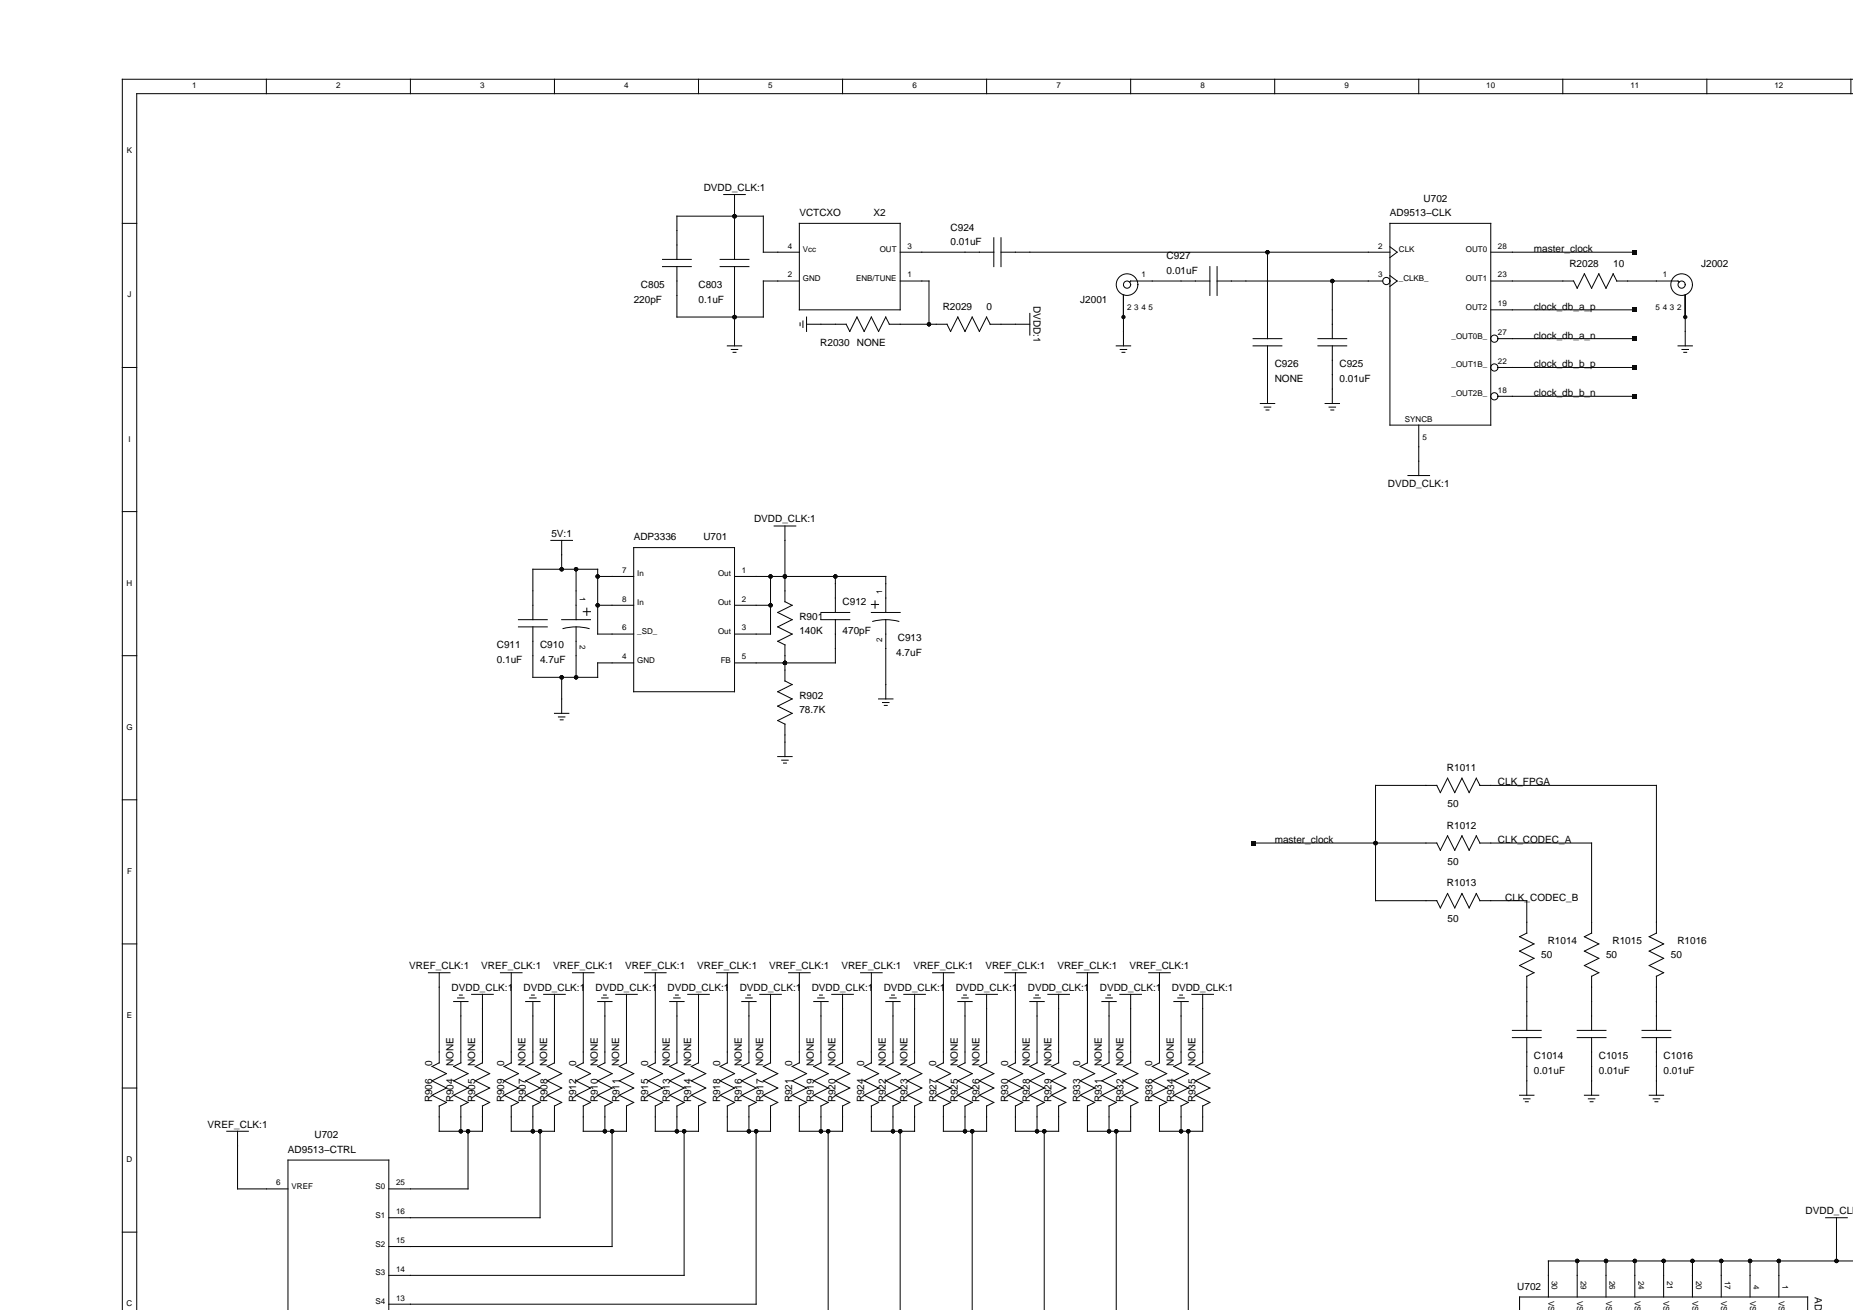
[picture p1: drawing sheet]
<svg xmlns="http://www.w3.org/2000/svg" width="297mm" height="210mm" viewBox="0 0 297 210" stroke-linecap="round" stroke-linejoin="round" font-family="sans-serif">
<g fill="none" stroke="#000" stroke-width=".16">
<path d="M42.7 12.7v2.3M65.8 12.7v2.3M88.9 12.7v2.3M112 12.7v2.3M135.1 12.7v2.3M158.2 12.7v2.3M181.2 12.7v2.3M204.3 12.7v2.3M227.4 12.7v2.3M250.5 12.7v2.3M273.6 12.7v2.3M296.7 12.7v2.3"/>
<path d="M297.1 12.7h-277.5v197.3M297.1 15h-275.2v195M19.6 35.8h2.3M116 31.2h3.5M117.7 31.2v10.4M128.1 35.8h16.2v13.8h-16.2zM159.3 38.1v4.6M160.5 38.1v4.6M222.8 35.8h16.2v32.3h-16.2zM222.8 39.5l1.2 .9-1.2 .9M19.6 58.9h2.3M106.2 41.6h4.6"/>
<path d="M106.2 42.7h4.6M108.5 42.7v8.1h13.9v-5.8h5.7M115.4 41.6h4.7M115.4 42.7h4.7M116.6 55.4h2.3M117.2 56h1.1M117.5 56.5h.5M117.7 42.7v12.7M128.1 40.4h-5.7v-5.8h-13.9v7M128.3 51.7v.5M128.7 51.4v1.1M129.3 52h6.3l.6 1.1 1.2-2.3 1.1 2.3 1.2-2.3 1.1 2.3 1.2-2.3 .6 1.2h9.2l.6 1.1 1.1-2.3 1.2 2.3 1.1-2.3 1.2 2.3 1.2-2.3 .5 1.2"/>
<path d="M129.3 50.8v2.3M144.3 40.4h15M144.3 45h4.6v7M158.7 52h6.4M160.5 40.4h62.3M165.1 50.2v3.5M178.9 55.4h2.3M179.6 56h1M179.9 56.5h.4M180.1 47.3v8.1M193.9 45h-12.7l-.1 .2M193.9 42.7v4.6"/>
<path d="M195.1 45h26.6M195.1 42.7v4.6M200.9 55.4h4.6M200.9 54.3h4.6M203.2 40.4v13.9M203.2 55.4v9.3M211.3 55.4h4.6M211.3 54.3h4.6M213.6 45v9.3M213.6 55.4v9.3M222.8 44.2l1.2 .8-1.2 .9M239 40.4h23.1"/>
<path d="M239 45h13.2l.6 1.2 1.2-2.3 1.1 2.3 1.2-2.3 1.1 2.3 1.2-2.3 .6 1.1h9.8l.2 .2M239 49.6h23.1M240.1 54.3h22M240.1 58.9h22M269 55.4h2.3M269.6 56h1.1M269.9 56.5h.5M270.1 47.3v8.1M202 64.7h2.3M202.7 65.2h1M203 65.7h.4M212.4 64.7h2.3"/>
<path d="M213.1 65.2h1M213.3 65.7h.5M225.7 76.2h3.5M227.4 68.1v8.1M240.1 63.5h22M19.6 82h2.3M83.1 99.3h4.6M85.4 99.3v-8.1h10.4v10.4h5.8M88.3 86.6h3.5M90 99.3h4.7M90 86.6v4.6M92.3 91.2v8.1"/>
<path d="M93.5 98h1.2M94.1 97.4v1.2M95.8 92.4h5.8M95.8 97h5.8M101.6 87.7h16.1v23.1h-16.1zM117.7 92.4h24.3v5.7M117.7 97h5.8M123.5 92.4v9.2h-5.8M124.1 84.3h3.5M125.8 84.3v12.1l1.2 .6-2.3 1.1 2.3 1.2-2.3 1.1 2.3 1.2-2.3 1.2 1.1 .5v5.8M131.6 99.3h4.6M131.6 98.1h4.6"/>
<path d="M133.9 99.3v6.9h-16.2M133.9 92.4v5.7M139.7 98.1h4.6M139.7 96.9h1.1M139.9 99.6a8.1 8.1 0 0 1 4.2 0M140.3 96.3v1.1M142 99.3v12.7M19.6 105.1h2.3M83.1 100.4h4.6M85.4 100.4v8.1h10.4v-2.3h5.8M88.9 114.3h2.3M89.5 114.9h1.1"/>
<path d="M89.8 115.3h.5M90 108.5v5.8M90.3 100.7a8.1 8.1 0 0 1 4.1 0M92.3 100.4v8.1M125.8 109.1l1.2 .6-2.3 1.1 2.3 1.2-2.3 1.1 2.3 1.2-2.3 1.2 1.1 .5v5.2M140.8 112h2.3M141.5 112.6h1M141.8 113h.4M19.6 128.2h2.3M124.7 121.2h2.3M125.3 121.8h1M125.6 122.3h.5"/>
<path d="M200.9 135.1h29.4l.6 1.1 1.1-2.3 1.2 2.3 1.2-2.3 1.1 2.3 1.2-2.3 .5 1.2M237.2 125.8h28.3v23.7l-1.1 .6 2.3 1.1-2.3 1.2 2.3 1.2-2.3 1.1 2.3 1.2-1.2 .5M237.2 135.1h17.9v14.4l-1.1 .6 2.3 1.1-2.3 1.2 2.3 1.2-2.3 1.1 2.3 1.2-1.2 .5M237.2 125.8l-.5-1.1-1.2 2.3-1.1-2.3-1.2 2.3-1.2-2.3-1.1 2.3-.6-1.2h-9.8v18.5h9.8l.6 1.2 1.1-2.3 1.2 2.3 1.2-2.3 1.1 2.3 1.2-2.3 .5 1.1M19.6 151.2h2.3M68.7 155.9h3.4M70.4 155.9v14.4M73.4 159.9h1M73.6 159.4h.5M75.6 159.3h3.5M77.3 159.3v11M80.2 155.9h3.5"/>
<path d="M82 155.9v14.4M84.9 159.9h1M85.2 159.4h.4M87.1 159.3h3.5M88.9 159.3v11M91.8 155.9h3.4M93.5 155.9v14.4M96.4 159.9h1.1M96.7 159.4h.5M98.7 159.3h3.5M100.4 159.3v11M103.3 155.9h3.5"/>
<path d="M105 155.9v14.4M108 159.9h1M108.3 159.4h.4M110.2 159.3h3.5M112 159.3v11M114.9 155.9h3.4M116.6 155.9v14.4M119.5 159.9h1.1M119.8 159.4h.5M121.8 159.3h3.4M123.5 159.3v11M126.4 155.9h3.5"/>
<path d="M128.1 155.9v14.4M131.1 159.9h1M131.4 159.4h.4M133.3 159.3h3.5M135.1 159.3v11M137.9 155.9h3.5M139.7 155.9v14.4M142.6 159.9h1.1M142.9 159.4h.5M144.9 159.3h3.4M146.6 159.3v11M149.5 155.9h3.5"/>
<path d="M151.2 155.9v14.4M154.2 159.9h1M154.5 159.4h.4M156.4 159.3h3.5M158.2 159.3v11M161 155.9h3.5M162.8 155.9v14.4M165.7 159.9h1.1M166 159.4h.5M168 159.3h3.4M169.7 159.3v11M172.6 155.9h3.4"/>
<path d="M174.3 155.9v14.4M177.3 159.9h1M177.6 159.4h.4M179.5 159.3h3.5M181.2 159.3v11M184.1 155.9h3.5M185.9 155.9v14.4M188.8 159.9h1M189.1 159.4h.5M191.1 159.3h3.4M192.8 159.3v11M237.2 144.3h7.5v5.2l-1.1 .6 2.3 1.1-2.3 1.2 2.3 1.2-2.3 1.1 2.3 1.2-1.2 .5"/>
<path d="M244.7 156.4v8.7M255.1 156.4v8.7M265.5 156.4v8.7M19.6 174.3h2.3M70.4 170.3l-1.1 .6 2.3 1.1-2.3 1.2 2.3 1.1-2.3 1.2 2.3 1.1-1.2 .6v4.1h6.9v-4.1l1.2-.6-2.3-1.1 2.3-1.2-2.3-1.1 2.3-1.2-2.3-1.1 1.1-.6M72.7 160.5h2.3M73.9 160.5v9.8M73.9 170.3l-1.2 .6 2.3 1.1-2.3 1.2 2.3 1.1-2.3 1.2 2.3 1.1-1.1 .6v4.1M82 170.3l-1.2 .6 2.3 1.1-2.3 1.2 2.3 1.1-2.3 1.2 2.3 1.1-1.1 .6v4.1h6.9v-4.1l1.1-.6-2.3-1.1 2.3-1.2-2.3-1.1 2.3-1.2-2.3-1.1 1.2-.6M84.3 160.5h2.3M85.4 160.5v9.8M85.4 170.3l-1.1 .6 2.3 1.1-2.3 1.2 2.3 1.1-2.3 1.2 2.3 1.1-1.2 .6v4.1"/>
<path d="M93.5 170.3l-1.2 .6 2.4 1.1-2.4 1.2 2.4 1.1-2.4 1.2 2.4 1.1-1.2 .6v4.1h6.9v-4.1l1.2-.6-2.3-1.1 2.3-1.2-2.3-1.1 2.3-1.2-2.3-1.1 1.1-.6M95.8 160.5h2.3M97 170.3l-1.2 .6 2.3 1.1-2.3 1.2 2.3 1.1-2.3 1.2 2.3 1.1-1.1 .6v4.1M97 160.5v9.8M105 170.3l-1.1 .6 2.3 1.1-2.3 1.2 2.3 1.1-2.3 1.2 2.3 1.1-1.2 .6v4.1h7v-4.1l1.1-.6-2.3-1.1 2.3-1.2-2.3-1.1 2.3-1.2-2.3-1.1 1.2-.6M107.4 160.5h2.3M108.5 160.5v9.8M108.5 170.3l-1.1 .6 2.3 1.1-2.3 1.2 2.3 1.1-2.3 1.2 2.3 1.1-1.2 .6v4.1M116.6 170.3l-1.2 .6 2.3 1.1-2.3 1.2 2.3 1.1-2.3 1.2 2.3 1.1-1.1 .6v4.1h6.9v-4.1l1.2-.6-2.3-1.1 2.3-1.2-2.3-1.1 2.3-1.2-2.3-1.1 1.1-.6M118.9 160.5h2.3M120.1 170.3l-1.2 .6 2.3 1.1-2.3 1.2 2.3 1.1-2.3 1.2 2.3 1.1-1.1 .6v4.1M120.1 160.5v9.8"/>
<path d="M128.1 170.3l-1.1 .6 2.3 1.1-2.3 1.2 2.3 1.1-2.3 1.2 2.3 1.1-1.2 .6v4.1h7v-4.1l1.1-.6-2.3-1.1 2.3-1.2-2.3-1.1 2.3-1.2-2.3-1.1 1.2-.6M130.4 160.5h2.4M131.6 170.3l-1.2 .6 2.4 1.1-2.4 1.2 2.4 1.1-2.4 1.2 2.4 1.1-1.2 .6v4.1M131.6 160.5v9.8M139.7 170.3l-1.2 .6 2.3 1.1-2.3 1.2 2.3 1.1-2.3 1.2 2.3 1.1-1.1 .6v4.1h6.9v-4.1l1.2-.6-2.3-1.1 2.3-1.2-2.3-1.1 2.3-1.2-2.3-1.1 1.1-.6M142 160.5h2.3M143.1 170.3l-1.1 .6 2.3 1.1-2.3 1.2 2.3 1.1-2.3 1.2 2.3 1.1-1.2 .6v4.1M143.1 160.5v9.8M151.2 170.3l-1.1 .6 2.3 1.1-2.3 1.2 2.3 1.1-2.3 1.2 2.3 1.1-1.2 .6v4.1h7v-4.1l1.1-.6-2.3-1.1 2.3-1.2-2.3-1.1 2.3-1.2-2.3-1.1 1.2-.6M153.5 160.5h2.3M154.7 170.3l-1.2 .6 2.3 1.1-2.3 1.2 2.3 1.1-2.3 1.2 2.3 1.1-1.1 .6v4.1M154.7 160.5v9.8"/>
<path d="M162.8 170.3l-1.2 .6 2.3 1.1-2.3 1.2 2.3 1.1-2.3 1.2 2.3 1.1-1.1 .6v4.1h6.9v-4.1l1.2-.6-2.4-1.1 2.4-1.2-2.4-1.1 2.4-1.2-2.4-1.1 1.2-.6M165.1 160.5h2.3M166.2 170.3l-1.1 .6 2.3 1.1-2.3 1.2 2.3 1.1-2.3 1.2 2.3 1.1-1.2 .6v4.1M166.2 160.5v9.8M174.3 170.3l-1.1 .6 2.3 1.1-2.3 1.2 2.3 1.1-2.3 1.2 2.3 1.1-1.2 .6v4.1h6.9v-4.1l1.2-.6-2.3-1.1 2.3-1.2-2.3-1.1 2.3-1.2-2.3-1.1 1.1-.6M176.6 160.5h2.3M177.8 170.3l-1.2 .6 2.3 1.1-2.3 1.2 2.3 1.1-2.3 1.2 2.3 1.1-1.1 .6v4.1M177.8 160.5v9.8M185.9 170.3l-1.2 .6 2.3 1.1-2.3 1.2 2.3 1.1-2.3 1.2 2.3 1.1-1.1 .6v4.1h6.9v-4.1l1.1-.6-2.3-1.1 2.3-1.2-2.3-1.1 2.3-1.2-2.3-1.1 1.2-.6M188.2 160.5h2.3M189.3 170.3l-1.1 .6 2.3 1.1-2.3 1.2 2.3 1.1-2.3 1.2 2.3 1.1-1.2 .6v4.1M189.3 160.5v9.8"/>
<path d="M242.4 165.1h4.7M242.4 166.3h4.7M243.6 175.5h2.3M244.2 176.1h1.1M244.5 176.5h.5M244.7 166.3v9.2M252.8 165.1h4.6M252.8 166.3h4.6M254 175.5h2.3M254.6 176.1h1.1M254.9 176.5h.5M255.1 166.3v9.2"/>
<path d="M263.2 165.1h4.6M263.2 166.3h4.6M264.4 175.5h2.3M265 176.1h1M265.3 176.5h.5M265.5 166.3v9.2M19.6 197.4h2.3M36.3 181.3h3.5M38.1 181.3v9.2h8.1M75 181.3v9.2h-12.7M86.6 181.3v13.8h-24.3M98.1 181.3v18.4h-35.8"/>
<path d="M109.7 181.3v23.1h-47.4M121.2 181.3v27.7h-58.9M132.8 181.3v28.7M144.3 181.3v28.7M155.8 181.3v28.7M167.4 181.3v28.7M178.9 181.3v28.7M190.5 181.3v28.7M292.7 195.1h3.4M294.4 195.1v6.9M46.2 210v-24.1h16.1v24.1M243.6 210v-2.2h46.2v2.2"/>
<path d="M252.8 202v5.8M257.4 202v5.8M262.1 202v5.8M266.7 202v5.8M271.3 202v5.8M275.9 202v5.8M280.5 202v5.8M285.2 202v5.8M297.1 202h-48.9v5.8"/>
<circle cx="180.7" cy="45.6" r="1.73"/>
<circle cx="180.7" cy="45.6" r=".58"/>
<circle cx="222.2" cy="45" r=".58"/>
<circle cx="239.5" cy="54.3" r=".58"/>
<circle cx="239.5" cy="58.9" r=".58"/>
<circle cx="269.6" cy="45.6" r="1.73"/>
<circle cx="269.6" cy="45.6" r=".58"/>
<circle cx="239.5" cy="63.5" r=".58"/>
</g>
<g fill="#000">
<path d="M261.7 40.1h.7v.7h-.7zM261.7 49.3h.7v.7h-.7zM261.7 53.9h.7v.7h-.7zM261.7 58.5h.7v.7h-.7zM261.7 63.2h.7v.6h-.7zM200.5 134.7h.7v.7h-.7z"/>
<circle cx="117.7" cy="34.6" r=".35"/>
<circle cx="117.7" cy="50.8" r=".35"/>
<circle cx="148.9" cy="52" r=".35"/>
<circle cx="180.1" cy="50.8" r=".35"/>
<circle cx="203.2" cy="40.4" r=".35"/>
<circle cx="213.6" cy="45" r=".35"/>
<circle cx="270.1" cy="50.8" r=".35"/>
<circle cx="90" cy="91.2" r=".35"/>
<circle cx="92.3" cy="91.2" r=".35"/>
<circle cx="95.8" cy="97" r=".35"/>
<circle cx="95.8" cy="92.4" r=".35"/>
<circle cx="123.5" cy="97" r=".35"/>
<circle cx="123.5" cy="92.4" r=".35"/>
<circle cx="125.8" cy="92.4" r=".35"/>
<circle cx="133.9" cy="92.4" r=".35"/>
<circle cx="90" cy="108.5" r=".35"/>
<circle cx="92.3" cy="108.5" r=".35"/>
<circle cx="125.8" cy="106.2" r=".35"/>
<circle cx="220.5" cy="135.1" r=".35"/>
<circle cx="73.9" cy="181.3" r=".35"/>
<circle cx="75" cy="181.3" r=".35"/>
<circle cx="85.4" cy="181.3" r=".35"/>
<circle cx="86.6" cy="181.3" r=".35"/>
<circle cx="97" cy="181.3" r=".35"/>
<circle cx="98.1" cy="181.3" r=".35"/>
<circle cx="108.5" cy="181.3" r=".35"/>
<circle cx="109.7" cy="181.3" r=".35"/>
<circle cx="120.1" cy="181.3" r=".35"/>
<circle cx="121.2" cy="181.3" r=".35"/>
<circle cx="131.6" cy="181.3" r=".35"/>
<circle cx="132.8" cy="181.3" r=".35"/>
<circle cx="143.1" cy="181.3" r=".35"/>
<circle cx="144.3" cy="181.3" r=".35"/>
<circle cx="154.7" cy="181.3" r=".35"/>
<circle cx="155.8" cy="181.3" r=".35"/>
<circle cx="166.2" cy="181.3" r=".35"/>
<circle cx="167.4" cy="181.3" r=".35"/>
<circle cx="177.8" cy="181.3" r=".35"/>
<circle cx="178.9" cy="181.3" r=".35"/>
<circle cx="189.3" cy="181.3" r=".35"/>
<circle cx="190.5" cy="181.3" r=".35"/>
<circle cx="252.8" cy="202" r=".35"/>
<circle cx="257.4" cy="202" r=".35"/>
<circle cx="262.1" cy="202" r=".35"/>
<circle cx="266.7" cy="202" r=".35"/>
<circle cx="271.3" cy="202" r=".35"/>
<circle cx="275.9" cy="202" r=".35"/>
<circle cx="280.5" cy="202" r=".35"/>
<circle cx="285.2" cy="202" r=".35"/>
<circle cx="294.4" cy="202" r=".35"/>
</g>
<g font-size="1.6">
<text x="112.8" y="30.6">DVDD_CLK:1</text>
<text x="128.1" y="34.6">VCTCXO</text>
<text x="140" y="34.6">X2</text>
<text x="222.8" y="34.6">AD9513−CLK</text>
<text x="228.2" y="32.3">U702</text>
<text x="152.4" y="36.9">C924</text>
<text x="152.4" y="39.3">0.01uF</text>
<text x="187" y="41.6">C927</text>
<text x="245.9" y="40.4">master_clock</text>
<text x="102.7" y="46.2">C805</text>
<text x="112" y="46.2">C803</text>
<text x="187" y="43.9">0.01uF</text>
<text x="251.6" y="42.7">R2028</text>
<text x="258.6" y="42.7">10</text>
<text x="272.7" y="42.7">J2002</text>
<text x="101.6" y="48.5">220pF</text>
<text x="112" y="48.5">0.1uF</text>
<text x="151.1" y="49.6">R2029</text>
<text x="158.2" y="49.6">0</text>
<text x="165.7" y="49" transform="rotate(90 165.7 49)">DVDD:1</text>
<text x="173.2" y="48.5">J2001</text>
<text x="245.9" y="49.6">clock_db_a_p</text>
<text x="131.5" y="55.4">R2030</text>
<text x="137.4" y="55.4">NONE</text>
<text x="204.3" y="58.9">C926</text>
<text x="214.7" y="58.9">C925</text>
<text x="245.9" y="54.3">clock_db_a_n</text>
<text x="245.9" y="58.9">clock_db_b_p</text>
<text x="204.3" y="61.2">NONE</text>
<text x="214.7" y="61.2">0.01uF</text>
<text x="245.9" y="63.5">clock_db_b_n</text>
<text x="222.5" y="78">DVDD_CLK:1</text>
<text x="120.9" y="83.7">DVDD_CLK:1</text>
<text x="88.4" y="86">5V:1</text>
<text x="101.6" y="86.6">ADP3336</text>
<text x="112.8" y="86.6">U701</text>
<text x="128.1" y="99.3">R901</text>
<text x="128.1" y="101.6">140K</text>
<text x="135.1" y="97">C912</text>
<text x="135.1" y="101.6">470pF</text>
<text x="79.6" y="103.9">C911</text>
<text x="79.6" y="106.2">0.1uF</text>
<text x="86.6" y="103.9">C910</text>
<text x="86.6" y="106.2">4.7uF</text>
<text x="143.7" y="105.1">4.7uF</text>
<text x="143.9" y="102.8">C913</text>
<text x="128.1" y="112">R902</text>
<text x="128.1" y="114.3">78.7K</text>
<text x="231.9" y="123.5">R1011</text>
<text x="240.1" y="125.8">CLK_FPGA</text>
<text x="232" y="129.3">50</text>
<text x="204.3" y="135.1">master_clock</text>
<text x="231.9" y="132.8">R1012</text>
<text x="240.1" y="135.1">CLK_CODEC_A</text>
<text x="231.9" y="142">R1013</text>
<text x="232" y="138.5">50</text>
<text x="232" y="147.8">50</text>
<text x="241.3" y="144.3">CLK_CODEC_B</text>
<text x="65.6" y="155.3">VREF_CLK:1</text>
<text x="77.1" y="155.3">VREF_CLK:1</text>
<text x="88.7" y="155.3">VREF_CLK:1</text>
<text x="100.2" y="155.3">VREF_CLK:1</text>
<text x="111.8" y="155.3">VREF_CLK:1</text>
<text x="123.3" y="155.3">VREF_CLK:1</text>
<text x="134.9" y="155.3">VREF_CLK:1</text>
<text x="146.4" y="155.3">VREF_CLK:1</text>
<text x="158" y="155.3">VREF_CLK:1</text>
<text x="169.5" y="155.3">VREF_CLK:1</text>
<text x="181.1" y="155.3">VREF_CLK:1</text>
<text x="247.1" y="153.6">50</text>
<text x="248.1" y="151.2">R1014</text>
<text x="257.4" y="153.6">50</text>
<text x="258.5" y="151.2">R1015</text>
<text x="267.8" y="153.6">50</text>
<text x="268.9" y="151.2">R1016</text>
<text x="72.4" y="158.7">DVDD_CLK:1</text>
<text x="83.9" y="158.7">DVDD_CLK:1</text>
<text x="95.5" y="158.7">DVDD_CLK:1</text>
<text x="107" y="158.7">DVDD_CLK:1</text>
<text x="118.6" y="158.7">DVDD_CLK:1</text>
<text x="130.1" y="158.7">DVDD_CLK:1</text>
<text x="141.7" y="158.7">DVDD_CLK:1</text>
<text x="153.2" y="158.7">DVDD_CLK:1</text>
<text x="164.8" y="158.7">DVDD_CLK:1</text>
<text x="176.3" y="158.7">DVDD_CLK:1</text>
<text x="187.8" y="158.7">DVDD_CLK:1</text>
<text x="69.3" y="170.9" transform="rotate(-90 69.3 170.9)">0</text>
<text x="72.7" y="170.9" transform="rotate(-90 72.7 170.9)">NONE</text>
<text x="76.2" y="170.9" transform="rotate(-90 76.2 170.9)">NONE</text>
<text x="80.8" y="170.9" transform="rotate(-90 80.8 170.9)">0</text>
<text x="84.3" y="170.9" transform="rotate(-90 84.3 170.9)">NONE</text>
<text x="87.7" y="170.9" transform="rotate(-90 87.7 170.9)">NONE</text>
<text x="92.3" y="170.9" transform="rotate(-90 92.3 170.9)">0</text>
<text x="95.8" y="170.9" transform="rotate(-90 95.8 170.9)">NONE</text>
<text x="99.3" y="170.9" transform="rotate(-90 99.3 170.9)">NONE</text>
<text x="103.9" y="170.9" transform="rotate(-90 103.9 170.9)">0</text>
<text x="107.4" y="170.9" transform="rotate(-90 107.4 170.9)">NONE</text>
<text x="110.8" y="170.9" transform="rotate(-90 110.8 170.9)">NONE</text>
<text x="115.4" y="170.9" transform="rotate(-90 115.4 170.9)">0</text>
<text x="118.9" y="170.9" transform="rotate(-90 118.9 170.9)">NONE</text>
<text x="122.4" y="170.9" transform="rotate(-90 122.4 170.9)">NONE</text>
<text x="127" y="170.9" transform="rotate(-90 127 170.9)">0</text>
<text x="130.4" y="170.9" transform="rotate(-90 130.4 170.9)">NONE</text>
<text x="133.9" y="170.9" transform="rotate(-90 133.9 170.9)">NONE</text>
<text x="138.5" y="170.9" transform="rotate(-90 138.5 170.9)">0</text>
<text x="142" y="170.9" transform="rotate(-90 142 170.9)">NONE</text>
<text x="145.5" y="170.9" transform="rotate(-90 145.5 170.9)">NONE</text>
<text x="150.1" y="170.9" transform="rotate(-90 150.1 170.9)">0</text>
<text x="153.5" y="170.9" transform="rotate(-90 153.5 170.9)">NONE</text>
<text x="157" y="170.9" transform="rotate(-90 157 170.9)">NONE</text>
<text x="161.6" y="170.9" transform="rotate(-90 161.6 170.9)">0</text>
<text x="165.1" y="170.9" transform="rotate(-90 165.1 170.9)">NONE</text>
<text x="168.5" y="170.9" transform="rotate(-90 168.5 170.9)">NONE</text>
<text x="173.2" y="170.9" transform="rotate(-90 173.2 170.9)">0</text>
<text x="176.6" y="170.9" transform="rotate(-90 176.6 170.9)">NONE</text>
<text x="180.1" y="170.9" transform="rotate(-90 180.1 170.9)">NONE</text>
<text x="184.7" y="170.9" transform="rotate(-90 184.7 170.9)">0</text>
<text x="188.2" y="170.9" transform="rotate(-90 188.2 170.9)">NONE</text>
<text x="191.6" y="170.9" transform="rotate(-90 191.6 170.9)">NONE</text>
<text x="245.9" y="169.7">C1014</text>
<text x="245.9" y="172">0.01uF</text>
<text x="256.3" y="169.7">C1015</text>
<text x="256.3" y="172">0.01uF</text>
<text x="266.7" y="169.7">C1016</text>
<text x="266.7" y="172">0.01uF</text>
<text x="69.3" y="176.6" transform="rotate(-90 69.3 176.6)">R906</text>
<text x="72.7" y="176.6" transform="rotate(-90 72.7 176.6)">R904</text>
<text x="76.2" y="176.6" transform="rotate(-90 76.2 176.6)">R905</text>
<text x="80.8" y="176.6" transform="rotate(-90 80.8 176.6)">R909</text>
<text x="84.3" y="176.6" transform="rotate(-90 84.3 176.6)">R907</text>
<text x="87.7" y="176.6" transform="rotate(-90 87.7 176.6)">R908</text>
<text x="92.4" y="176.6" transform="rotate(-90 92.4 176.6)">R912</text>
<text x="95.8" y="176.6" transform="rotate(-90 95.8 176.6)">R910</text>
<text x="99.3" y="176.6" transform="rotate(-90 99.3 176.6)">R911</text>
<text x="103.9" y="176.6" transform="rotate(-90 103.9 176.6)">R915</text>
<text x="107.4" y="176.6" transform="rotate(-90 107.4 176.6)">R913</text>
<text x="110.8" y="176.6" transform="rotate(-90 110.8 176.6)">R914</text>
<text x="115.5" y="176.6" transform="rotate(-90 115.5 176.6)">R918</text>
<text x="118.9" y="176.6" transform="rotate(-90 118.9 176.6)">R916</text>
<text x="122.4" y="176.6" transform="rotate(-90 122.4 176.6)">R917</text>
<text x="127" y="176.6" transform="rotate(-90 127 176.6)">R921</text>
<text x="130.5" y="176.6" transform="rotate(-90 130.5 176.6)">R919</text>
<text x="133.9" y="176.6" transform="rotate(-90 133.9 176.6)">R920</text>
<text x="138.5" y="176.6" transform="rotate(-90 138.5 176.6)">R924</text>
<text x="142" y="176.6" transform="rotate(-90 142 176.6)">R922</text>
<text x="145.5" y="176.6" transform="rotate(-90 145.5 176.6)">R923</text>
<text x="150.1" y="176.6" transform="rotate(-90 150.1 176.6)">R927</text>
<text x="153.6" y="176.6" transform="rotate(-90 153.6 176.6)">R925</text>
<text x="157" y="176.6" transform="rotate(-90 157 176.6)">R926</text>
<text x="161.6" y="176.6" transform="rotate(-90 161.6 176.6)">R930</text>
<text x="165.1" y="176.6" transform="rotate(-90 165.1 176.6)">R928</text>
<text x="168.6" y="176.6" transform="rotate(-90 168.6 176.6)">R929</text>
<text x="173.2" y="176.6" transform="rotate(-90 173.2 176.6)">R933</text>
<text x="176.6" y="176.6" transform="rotate(-90 176.6 176.6)">R931</text>
<text x="180.1" y="176.6" transform="rotate(-90 180.1 176.6)">R932</text>
<text x="184.7" y="176.6" transform="rotate(-90 184.7 176.6)">R936</text>
<text x="188.2" y="176.6" transform="rotate(-90 188.2 176.6)">R934</text>
<text x="191.7" y="176.6" transform="rotate(-90 191.7 176.6)">R935</text>
<text x="33.3" y="180.7">VREF_CLK:1</text>
<text x="46.2" y="184.7">AD9513−CTRL</text>
<text x="50.4" y="182.4">U702</text>
<text x="289.4" y="194.5">DVDD_CLK</text>
<text x="243.2" y="206.7">U702</text>
<text x="290.9" y="207.8" transform="rotate(90 290.9 207.8)">AD9</text>
</g>
<g font-size="1.3">
<text x="30.8" y="14.2">1</text>
<text x="53.9" y="14.2">2</text>
<text x="77" y="14.2">3</text>
<text x="100.1" y="14.2">4</text>
<text x="123.2" y="14.2">5</text>
<text x="146.3" y="14.2">6</text>
<text x="169.3" y="14.2">7</text>
<text x="192.4" y="14.2">8</text>
<text x="215.5" y="14.2">9</text>
<text x="238.3" y="14.2">10</text>
<text x="261.3" y="14.2">11</text>
<text x="284.4" y="14.2">12</text>
<text x="20.3" y="24.6">K</text>
<text x="126.3" y="39.8">4</text>
<text x="128.7" y="40.4">Vcc</text>
<text x="141" y="40.4">OUT</text>
<text x="145.5" y="39.8">3</text>
<text x="220.9" y="39.8">2</text>
<text x="224.3" y="40.4">CLK</text>
<text x="235" y="40.4">OUT0</text>
<text x="240.1" y="39.8">28</text>
<text x="20.4" y="47.7">J</text>
<text x="126.3" y="44.4">2</text>
<text x="128.7" y="45">GND</text>
<text x="137.2" y="45">ENB/TUNE</text>
<text x="145.5" y="44.4">1</text>
<text x="183" y="44.4">1</text>
<text x="220.9" y="44.4">3</text>
<text x="224.3" y="45">_CLKB_</text>
<text x="235" y="45">OUT1</text>
<text x="240.1" y="44.4">23</text>
<text x="266.5" y="44.4">1</text>
<text x="180.7" y="49.6">2</text>
<text x="181.8" y="49.6">3</text>
<text x="183" y="49.6">4</text>
<text x="184.1" y="49.6">5</text>
<text x="235" y="49.6">OUT2</text>
<text x="240.1" y="49.1">19</text>
<text x="240.1" y="53.7">27</text>
<text x="265.4" y="49.6">5</text>
<text x="266.5" y="49.6">4</text>
<text x="267.7" y="49.6">3</text>
<text x="268.9" y="49.6">2</text>
<text x="232.7" y="54.3">_OUT0B_</text>
<text x="232.7" y="58.9">_OUT1B_</text>
<text x="240.1" y="58.3">22</text>
<text x="232.7" y="63.5">_OUT2B_</text>
<text x="240.1" y="62.9">18</text>
<text x="20.6" y="70.8">I</text>
<text x="225.2" y="67.5">SYNCB</text>
<text x="228" y="70.4">5</text>
<text x="20.3" y="93.9">H</text>
<text x="92.9" y="95.7" transform="rotate(90 92.9 95.7)">1</text>
<text x="99.7" y="91.8">7</text>
<text x="102.2" y="92.4">In</text>
<text x="115.1" y="92.4">Out</text>
<text x="118.9" y="91.8">1</text>
<text x="141.4" y="95.2" transform="rotate(-90 141.4 95.2)">1</text>
<text x="99.7" y="96.4">8</text>
<text x="99.7" y="101">6</text>
<text x="102.2" y="97">In</text>
<text x="102.2" y="101.6">_SD_</text>
<text x="115.1" y="97">Out</text>
<text x="115.1" y="101.6">Out</text>
<text x="118.9" y="96.4">2</text>
<text x="118.9" y="101">3</text>
<text x="92.9" y="103.3" transform="rotate(90 92.9 103.3)">2</text>
<text x="99.7" y="105.6">4</text>
<text x="102.2" y="106.2">GND</text>
<text x="115.5" y="106.2">FB</text>
<text x="118.9" y="105.6">5</text>
<text x="141.4" y="102.9" transform="rotate(-90 141.4 102.9)">2</text>
<text x="20.3" y="117">G</text>
<text x="20.4" y="140">F</text>
<text x="20.3" y="163.1">E</text>
<text x="20.3" y="186.2">D</text>
<text x="44.3" y="189.9">6</text>
<text x="46.7" y="190.5">VREF</text>
<text x="60.2" y="190.5">S0</text>
<text x="63.5" y="189.9">25</text>
<text x="60.2" y="195.1">S1</text>
<text x="63.5" y="194.5">16</text>
<text x="60.2" y="199.7">S2</text>
<text x="63.5" y="199.2">15</text>
<text x="63.5" y="203.8">14</text>
<text x="20.3" y="209.3">C</text>
<text x="60.2" y="204.4">S3</text>
<text x="60.2" y="209">S4</text>
<text x="63.5" y="208.4">13</text>
<text x="248.2" y="208.4" transform="rotate(90 248.2 208.4)">VS</text>
<text x="248.8" y="205.2" transform="rotate(90 248.8 205.2)">30</text>
<text x="252.8" y="208.4" transform="rotate(90 252.8 208.4)">VS</text>
<text x="253.4" y="205.2" transform="rotate(90 253.4 205.2)">29</text>
<text x="257.4" y="208.4" transform="rotate(90 257.4 208.4)">VS</text>
<text x="258" y="205.2" transform="rotate(90 258 205.2)">26</text>
<text x="262.1" y="208.4" transform="rotate(90 262.1 208.4)">VS</text>
<text x="262.6" y="205.2" transform="rotate(90 262.6 205.2)">24</text>
<text x="266.7" y="208.4" transform="rotate(90 266.7 208.4)">VS</text>
<text x="267.3" y="205.2" transform="rotate(90 267.3 205.2)">21</text>
<text x="271.3" y="208.4" transform="rotate(90 271.3 208.4)">VS</text>
<text x="271.9" y="205.2" transform="rotate(90 271.9 205.2)">20</text>
<text x="275.9" y="208.4" transform="rotate(90 275.9 208.4)">VS</text>
<text x="276.5" y="205.2" transform="rotate(90 276.5 205.2)">17</text>
<text x="280.5" y="208.4" transform="rotate(90 280.5 208.4)">VS</text>
<text x="281.1" y="206" transform="rotate(90 281.1 206)">4</text>
<text x="285.2" y="208.4" transform="rotate(90 285.2 208.4)">VS</text>
<text x="285.7" y="206" transform="rotate(90 285.7 206)">1</text>
</g>
</svg>
